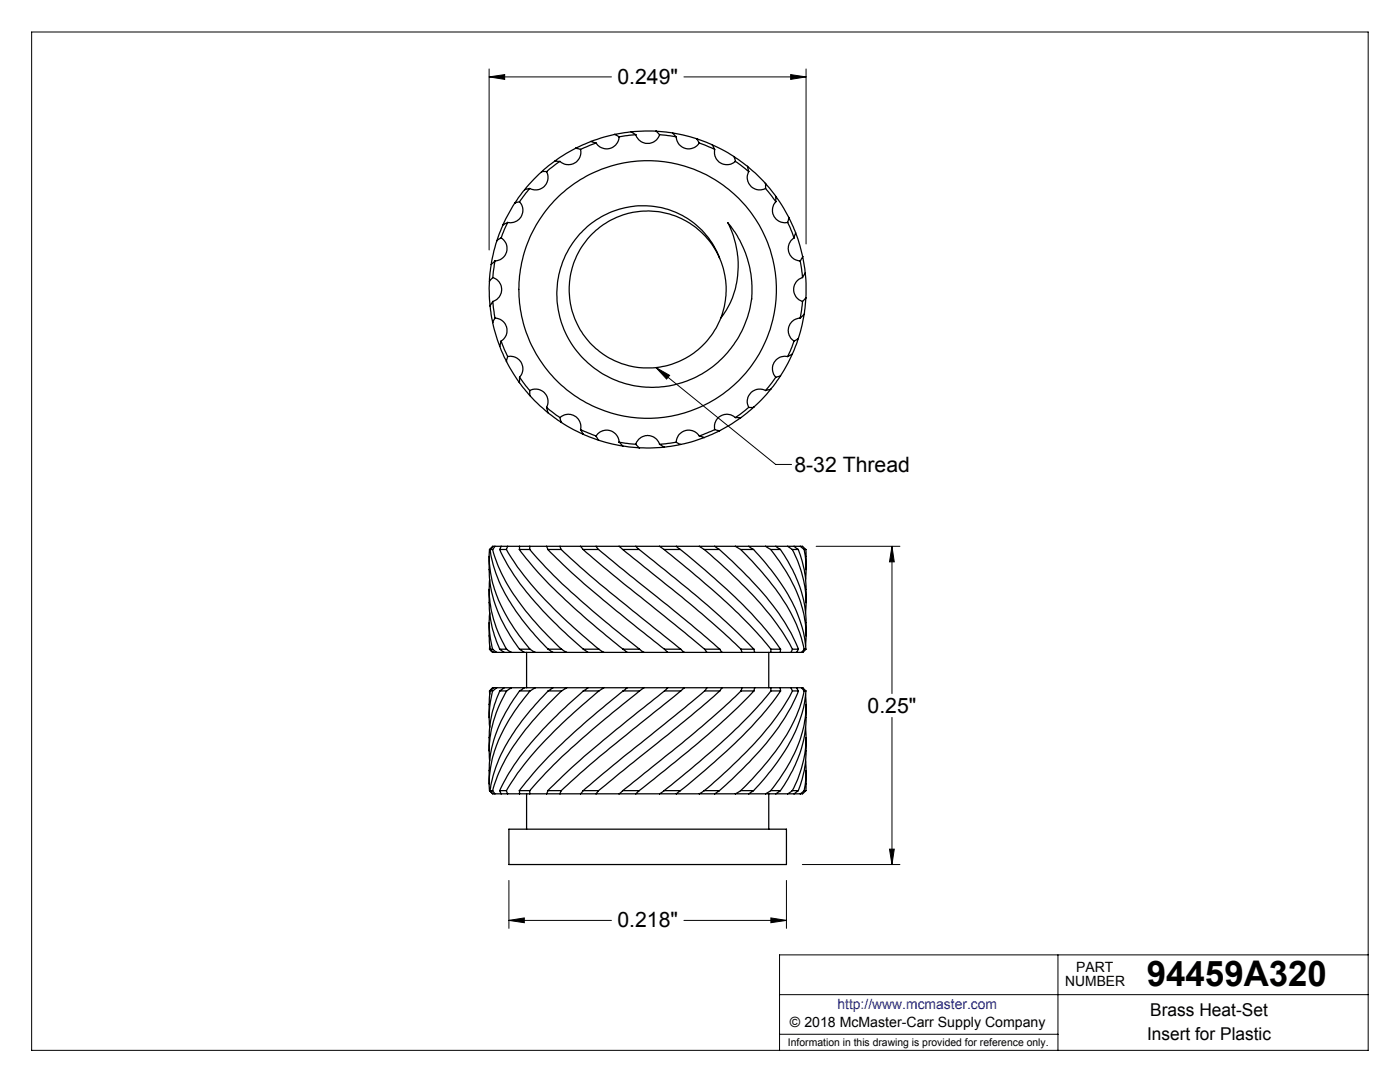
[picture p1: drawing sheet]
<svg xmlns="http://www.w3.org/2000/svg" width="279mm" height="216mm" viewBox="0 0 279 216" stroke-linecap="round" stroke-linejoin="round" font-family="sans-serif">
<g fill="none" stroke="#000" stroke-width=".2">
<path d="M6.3 6.4h266.7v203.2h-266.7zM97.6 15.3l3.1-.4v.9zM97.6 13.8v36.1M97.6 15.3h24.4M136.5 15.3h24.4M157.8 14.9l3.1 .4-3.1 .5zM160.9 13.8v34.9M130.9 73.3l23.9 19.4h3.2M130.9 73.3l2.7 1.6-.6 .7zM162.9 109h16.7M178 109l.5 3.1h-1zM178 109v29.4"/>
<path d="M178 143.2v29.3M101.6 175.7v9.5M157 175.7v9.5M160.1 172.5h19.5M177.5 169.4h1l-.5 3.1zM101.6 183.7l3-.5v.9zM101.6 183.7h20.4M136.5 183.7h20.5M153.8 183.2l3.2 .5-3.2 .4zM155.6 198.5h117.4M211.1 190.5v19.1M273 190.5h-117.4v19.1"/>
<path d="M155.6 206.4h55.5"/>
</g>
<g fill="#000">
<path d="M130.9 73.3l2.7 1.6-.6 .7z"/>
<path d="M101.6 183.7l3-.5v.9zM153.8 183.2l3.2 .5-3.2 .4zM177.5 169.4h1l-.5 3.1zM178 109l.5 3.1h-1zM157.8 14.9l3.1 .4-3.1 .5zM97.6 15.3l3.1-.4v.9z"/>
</g>
<g fill="none" stroke="#000" stroke-width=".25">
<path d="M104.7 37.9l-2 2.6M105.7 37.6l-2 2.7M105.7 37.6l-1 .3M108.1 34.3h.1M108.1 34.3h1M108.1 34.3l-1.6 1.5-1.8 2.1M109.1 34.3a2.48 2.48 0 0 1-.5 2.9 2.48 2.48 0 0 1-2.9 .4M110.7 32.2h1.1M110.7 32.2l-2.6 2.1M111.8 32.2l-2.7 2.1M114.9 29.6h.1M114.9 29.6l-1.9 1-2.3 1.6"/>
<path d="M114.9 29.6l1 .2M115.9 29.8a2.49 2.49 0 0 1-1.2 2.7 2.49 2.49 0 0 1-2.9-.3M117.9 28.2l1.1 .3M117.9 28.2l-3 1.4M119 28.5l-3.1 1.3M122.6 26.8h.1M122.7 26.8l-4.8 1.4M122.7 26.8l.8 .5M123.5 27.3a2.48 2.48 0 0 1-1.8 2.3 2.48 2.48 0 0 1-2.7-1.1M126 26.3l-3.3 .5M126 26.3l.9 .6M126.9 26.9l-3.4 .4"/>
<path d="M126.9 26.9a2.48 2.48 0 0 0 2.4 1.7 2.48 2.48 0 0 0 2.3-1.7M130.9 26.2h.1M131 26.2l.6 .7M131 26.2l3.2 .3M131 26.2l-5 .1M131.6 26.9l3.4 .4M134.2 26.5l.8 .8M134.2 26.5l4.9 1.2M135 27.3a2.48 2.48 0 0 0 1.8 2.3 2.48 2.48 0 0 0 2.8-1.1M139 27.7h.1M139.1 27.7l.5 .8M139.1 27.7l3 1.2"/>
<path d="M139.6 28.5l3 1.3M142.1 28.9l.5 .9M142.1 28.9l2.5 1.2 1.9 1.2M142.6 29.8a2.5 2.5 0 0 0 1.2 2.7 2.5 2.5 0 0 0 3-.3M146.4 31.2l.1 .1M146.5 31.3l.3 .9M146.5 31.3l2.7 1.9M146.8 32.2l2.6 2.1M149.2 33.2l.2 1.1M149.2 33.2l3.6 3.4M149.4 34.3a2.48 2.48 0 0 0 .5 2.9 2.48 2.48 0 0 0 2.9 .4M152.7 36.6h.1"/>
<path d="M152.8 36.6v1M152.8 37.6l2 2.7M152.8 36.6l2 2.6M154.8 39.2v1.1M154.8 39.2l1.2 1.7 1.4 2.5M97.7 56.1l-.1 1.4 .2 3.5M97.7 56.1v.1M98 52.8l-.3 3.3M98.4 55.4a2.49 2.49 0 0 1 1.7 2.4 2.49 2.49 0 0 1-1.7 2.3M98.4 55.4l-.7 .7M98.8 52.1l-.4 3.3M98.8 52.1l-.8 .7"/>
<path d="M99.2 48h.1M99.2 48l-.6 2.1-.6 2.7M100 47.5a2.48 2.48 0 0 1 1.1 2.7 2.48 2.48 0 0 1-2.3 1.9M100 47.5l-.8 .5M100.4 44.9l-1.2 3.1M101.3 44.4l-1.3 3.1M101.3 44.4l-.9 .5M102.7 40.5l-2.3 4.4M102.7 40.5v.1M103.7 40.3a2.49 2.49 0 0 1 .3 2.9 2.49 2.49 0 0 1-2.7 1.2M103.7 40.3l-1 .2M143.6 51.5a15.7 15.7 0 0 0-24.1-6 15.7 15.7 0 0 0 .5 24.9 15.7 15.7 0 0 0 23.9-7"/>
<path d="M150 59.7a20.8 20.8 0 0 0-4.8-15.3 18.1 18.1 0 0 1-1.1 18.7l-.2 .3M150 59.7a20 20 0 0 1-29.8 14.9 18.1 18.1 0 0 1-.2-31.3 16.5 16.5 0 0 1 24.6 11.2 15.3 15.3 0 0 1-.7 8.9M150 59.6v.1M154.8 40.3a2.48 2.48 0 0 0-.3 2.9 2.48 2.48 0 0 0 2.7 1.2M157.2 44.4l1.3 3.1M157.4 43.4h.1M157.4 43.4l-.2 1M157.4 43.4l1.4 3.1M158.5 47.5a2.48 2.48 0 0 0-1.1 2.7 2.48 2.48 0 0 0 2.3 1.9M158.8 46.5l-.3 1M158.8 46.5l1.4 4.7M159.7 52.1l.5 3.3"/>
<path d="M160.2 55.4a2.49 2.49 0 0 0-1.8 2.4 2.49 2.49 0 0 0 1.8 2.3M160.2 51.2h.1M160.2 51.2l-.5 .9M160.2 51.2l.5 3.3M160.7 54.5l-.5 .9M160.7 54.5l.2 2.1-.1 2.8M160.8 59.4l-.6 .7M160.8 59.4l-.3 3.3M160.8 59.4h.1M97.8 61l.5 3.3M98.3 64.3l1.4 4.8M98.3 64.3v.1"/>
<path d="M98.4 60.1l.4 3.4M98.4 60.1l-.6 .9M98.8 63.5a2.47 2.47 0 0 1 2.3 1.8 2.47 2.47 0 0 1-1.1 2.8M98.8 63.5l-.5 .8M99.7 69.1l1.4 3M100 68.1l1.3 3.1M100 68.1l-.3 1M101.1 72.1l2.5 4.2M101.1 72.1h.1M101.3 71.2a2.48 2.48 0 0 1 2.7 1.1 2.48 2.48 0 0 1-.3 3M101.3 71.2l-.2 .9M103.6 76.3l2.1 2.6"/>
<path d="M103.7 75.3l2 2.6M103.7 75.3l-.1 1M105.7 77.9a2.47 2.47 0 0 1 3 .5 2.47 2.47 0 0 1 .4 2.9M105.7 78.9l3.6 3.4M105.7 77.9v1M105.8 78.9v.1M152.8 77.9a2.47 2.47 0 0 0-2.9 .5 2.47 2.47 0 0 0-.5 2.9M153.8 77.7l-1 .2M153.8 77.7l-1.8 2.1-1.6 1.5M154.8 75.3l-2 2.6M155.8 75l-1 .3M155.8 75l-2 2.7"/>
<path d="M155.8 75h.1M157.2 71.2a2.48 2.48 0 0 0-2.7 1.1 2.48 2.48 0 0 0 .3 3M158.1 70.7l-.9 .5M158.1 70.7l-.9 1.8-1.4 2.5M158.5 68.1l-1.3 3.1M159.3 67.6l-.8 .5M159.3 67.6l-1.2 3.1M159.3 67.5h.1M159.7 63.5a2.49 2.49 0 0 0-2.3 1.8 2.49 2.49 0 0 0 1.1 2.8M160.2 60.1l-.5 3.4M160.5 62.7l-.8 .8M160.5 62.7l-.4 2.1-.8 2.8"/>
<path d="M109.1 81.3l2.7 2M109.1 81.3l.2 1M109.3 82.3l2.7 2M111.8 83.3a2.48 2.48 0 0 1 2.9-.3 2.48 2.48 0 0 1 1.2 2.7M111.8 83.3l.2 1M112 84.3l2.5 1.5 1.9 .8M112 84.3h.1M115.9 85.7l3.1 1.3M115.9 85.7l.5 .9M116.4 86.6l3.1 1.2M119 87a2.48 2.48 0 0 1 2.7-1.1 2.48 2.48 0 0 1 1.8 2.3M119 87l.5 .8"/>
<path d="M119.5 87.8l4.8 1.2M119.5 87.8h.1M123.5 88.2l3.4 .5M123.5 88.2l.8 .8M124.3 89l3.3 .4M126.9 88.7a2.47 2.47 0 0 1 2.4-1.8 2.47 2.47 0 0 1 2.3 1.8M126.9 88.7l.7 .7M127.6 89.4h.1M131.6 88.7l.9 .5M132.5 89.2l-4.9 .2M135 88.2l-3.4 .5M135 88.2l.8 .5"/>
<path d="M135.8 88.7l-3.3 .5M135.8 88.7h.1M139.6 87a2.48 2.48 0 0 0-2.8-1.1 2.48 2.48 0 0 0-1.8 2.3M139.6 87l.9 .3M140.5 87.3l-2.6 .9-2.1 .5M142.6 85.7l-3 1.3M142.6 85.7l1 .3M143.6 86l-3.1 1.3M143.6 85.9h.1M146.8 83.3a2.5 2.5 0 0 0-3-.3 2.5 2.5 0 0 0-1.2 2.7M146.8 83.3l1 .1M147.8 83.4l-1.7 1.1-2.5 1.5"/>
<path d="M149.4 81.3l-2.6 2M149.4 81.3h1M150.4 81.3l-2.6 2.1M150.4 81.2h.1M97.6 111v2.7a27 27 0 0 0 6.1 15.8M97.6 117.6v2.7a23.1 23.1 0 0 0 2.1 9.2M97.7 115.6a23.1 23.1 0 0 0 3.4 13.9M97.8 109.6a31.6 31.6 0 0 0 7.6 15.6l4 4.3M97.8 109.6h.5M98.3 109.6a36.7 36.7 0 0 0 8.9 15l4.9 4.9M98.4 109l-.6 .6M98.4 109l-.2 .2a1.04 1.04 0 0 0-.6 1 25.9 25.9 0 0 0 5.6 16.1l2.6 3.2"/>
<path d="M98.4 109h.4M98.8 109l-.5 .6M98.8 109h1.2M99.7 109.6a50.2 50.2 0 0 0 11.4 15l5.3 4.9M99.7 109.6h1.4M100 109l-.3 .6M100 109h1.3M101.1 109.6a63.5 63.5 0 0 0 12.8 15l5.6 4.9M101.3 109l-.2 .6M101.3 109h2.4M103.6 109.6a99.6 99.6 0 0 0 16.7 16.7l4.1 3.2M103.6 109.6h2.1"/>
<path d="M103.7 109l-.1 .6M103.7 109h2M105.7 109.6a131.1 131.1 0 0 0 18.5 17.2l3.4 2.7M105.7 109v.6M105.7 109h3.4M109.1 109l.2 .6M109.1 109h2.7M109.3 109.6a237.7 237.7 0 0 0 21.2 18.3l2.1 1.6M109.3 109.6h2.7M111.8 109l.2 .6M111.8 109h4.1M112 109.6l7.7 6.9 16.2 13"/>
<path d="M115.9 109l.5 .6M115.9 109h3.1M116.4 109.6l8.1 6.9 16.1 13M116.4 109.6h3.1M119 109l.5 .6M119 109h4.5M119.5 109.6l18.4 15 5.8 4.9M123.5 109l.8 .6M123.5 109h3.4M124.3 109.6l15.8 12.8 7.8 7.1M124.3 109.6h3.3M126.9 109l.7 .6"/>
<path d="M126.9 109h4.7M127.6 109.6l12.3 10.1a134.2 134.2 0 0 1 10.6 9.8M131.6 109l.9 .6M131.6 109h3.4M132.5 109.6l6.3 5.2a108.7 108.7 0 0 1 15 14.7M132.5 109.6h3.3M135 109l.8 .6M135 109h4.6M135.8 109.6l3.5 3a94.3 94.3 0 0 1 15.7 15.8l.8 1.1M139.6 109l.9 .6M139.6 109h3M140.5 109.6a84 84 0 0 1 15.7 16.7l2 3.2"/>
<path d="M140.5 109.6h3.1M142.6 109l1 .6M142.6 109h4.2M143.6 109.6a71.7 71.7 0 0 1 13.3 15l.9 1.7 1.5 3.2M146.8 109l1 .6M146.8 109h2.6M147.8 109.6a50.7 50.7 0 0 1 11.2 15l.9 2.8 .6 2.1M147.8 109.6h2.6M149.4 109l1 .6M149.4 109h3.4M150.4 109.6a40.2 40.2 0 0 1 9.5 15l.7 2.8 .2 2.1M152.8 109l1 .6"/>
<path d="M152.8 109h2M153.8 109.6a30.3 30.3 0 0 1 6.9 14.5l.2 2.2-.1 2.6M153.8 109.6h2M154.8 109l1 .6M154.8 109h2.4M155.8 109.6a25.6 25.6 0 0 1 5.1 14.6v2.7M157.2 109l.9 .6M157.2 109h1.3M158.1 109.6a22.2 22.2 0 0 1 2.7 12.6M158.1 109.6h1.2M158.5 109l.8 .6M158.5 109h1.2"/>
<path d="M159.3 109.6l.8 2.4 .6 2.8 .2 2.2v3.3M159.7 109l.8 .6M159.7 109h.2a.65 .65 0 0 1 .8 .5l.1 .1M160.5 109.6l.4 3.6-.1 2.4M160.5 109.6h.3M160.8 109.6l.1 4.1M97.6 124.2l.2 5.3M97.7 122.2l-.1 1.9 .1 2.2 .6 3.2M97.7 128.9a1.01 1.01 0 0 0 .8 1.3M97.8 129.5l.7 .7M97.8 129.5h.5M97.8 137.9h.5"/>
<path d="M97.8 137.9l-.2 5.3M98.3 137.9l-.6 3.3-.1 2.1 .1 1.9M98.3 129.5l.8 .7M98.5 130.2h.6M98.5 137.2l-.7 .7M98.5 137.2h.6M98.5 137.2h-.2l-.2 .2a1.01 1.01 0 0 0-.4 1.2M99.1 137.2l-.8 .7M99.1 137.2h1.5M99.1 130.2h1.5M99.7 129.5l.9 .7M99.7 129.5h1.4"/>
<path d="M99.7 137.9h1.4M99.7 137.9a22.6 22.6 0 0 0-2.1 9.3v2.6M100.6 130.2h1.5M100.6 137.2l-.9 .7M100.6 137.2h1.5M101.1 137.9a23.3 23.3 0 0 0-3.4 13.9M101.1 129.5l1 .7M102.1 137.2l-1 .7M102.1 137.2h2.5M102.1 130.2h2.5M103.7 129.5l.9 .7M103.7 129.5h2.1"/>
<path d="M103.7 137.9h2.1M103.7 137.9a28 28 0 0 0-6.1 14.7v3.8M104.6 130.2h2.2M104.6 137.2l-.9 .7M104.6 137.2h2.2M105.1 130.2v7M105.8 137.9a33.5 33.5 0 0 0-7.8 14.7l-.3 2.3-.1 2.3a1.19 1.19 0 0 0 .8 1.2M105.8 129.5l1 .7M106.8 137.2l-1 .7M106.8 137.2h3.5M106.8 130.2h3.5M109.4 129.5h2.7"/>
<path d="M109.4 137.9a44.8 44.8 0 0 0-10.3 14.7l-.7 2.3-.6 2.9M109.4 137.9h2.7M109.4 129.5l.9 .7M110.3 130.2h2.8M110.3 137.2l-.9 .7M110.3 137.2h2.8M112.1 137.9a53.7 53.7 0 0 0-12.1 15.3l-.7 1.7-1 2.9M112.1 129.5l1 .7M113.1 137.2l-1 .7M113.1 137.2h4.2M113.1 130.2h4.2M116.4 137.9a75.4 75.4 0 0 0-14.8 16.4l-1.9 3.5"/>
<path d="M116.4 137.9h3.1M116.4 129.5h3.1M116.4 129.5l.9 .7M117.3 137.2l-.9 .7M117.3 137.2h3.2M117.3 130.2h3.2M119.5 129.5l1 .7M119.5 137.9a92.7 92.7 0 0 0-16.6 17l-1.8 2.9M120.5 130.2h4.7M120.5 137.2l-1 .7M120.5 137.2h4.7M124.4 129.5h3.2"/>
<path d="M124.4 137.9l-4.1 3.3a101.2 101.2 0 0 0-16.7 16.6M124.4 137.9h3.2M124.4 129.5l.8 .7M125.2 137.2l-.8 .7M125.2 137.2h3.3M125.2 130.2h3.3M127.6 137.9l-8.7 7.1a104.9 104.9 0 0 0-13.2 12.8M127.6 129.5l.9 .7M128.5 137.2l-.9 .7M128.5 137.2h4.7M128.5 130.2h4.7M132.6 129.5h3.3"/>
<path d="M132.6 137.9l-10.9 8.7a156.3 156.3 0 0 0-12.4 11.2M132.6 137.9h3.3M132.6 129.5l.6 .7M133.2 137.2l-.6 .7M133.2 137.2h3.4M133.2 130.2h3.4M135.9 137.9l-16.2 13.1-7.7 6.8M135.9 129.5l.7 .7M136.6 137.2l-.7 .7M136.6 137.2h4.5M136.6 130.2h4.5M140.6 129.5h3.1"/>
<path d="M140.6 137.9l-3.9 3.3-12.2 9.8-8.1 6.8M140.6 137.9h3.1M140.6 129.5l.5 .7M141.1 137.2l-.5 .7M141.1 130.2h3M141.1 137.2h3M143.7 129.5l.4 .7M143.7 137.9l-5.8 4.9-18.4 15M144.1 130.2h4M144.1 137.2l-.4 .7M144.1 137.2h4M147.9 129.5l.2 .7"/>
<path d="M147.9 137.9l-3.5 3.3-4.3 3.8-15.8 12.8M147.9 137.9h2.6M147.9 129.5h2.6M148.1 137.2l-.2 .7M148.1 130.2h2.5M148.1 137.2h2.5M150.5 137.9a176.5 176.5 0 0 1-19.3 17l-3.6 2.9M150.5 129.5l.1 .7M150.6 137.2l-.1 .7M150.6 137.2h3.2M150.6 130.2h3.2M153.4 130.2v7"/>
<path d="M153.8 137.2v.7M153.8 130.2h1.9M153.8 137.2h1.9M153.8 137.9a111.6 111.6 0 0 1-17 16.4l-4.3 3.5M153.8 129.5v.7M153.8 137.9h2M153.8 129.5h2M155.7 137.2l.1 .7M155.7 137.2h2.2M155.7 130.2h2.2M155.8 137.9a87.9 87.9 0 0 1-15.8 16.4l-4.2 3.5M155.8 129.5l-.1 .7"/>
<path d="M157.9 137.2l.3 .7M157.9 137.2h1.1M157.9 130.2h1.1M158.2 137.9a59.2 59.2 0 0 1-12.5 15.3l-5.2 4.6M158.2 129.5l-.3 .7M158.2 137.9h1.1M158.2 129.5h1.1M159 130.2h1M159 137.2l.3 .7M159 137.2h1M159.3 137.9a46.1 46.1 0 0 1-10.9 15.3l-4.8 4.6M159.3 129.5l-.3 .7"/>
<path d="M160 137.2l.5 .7M160 137.2h.2l.6 .7M160.5 129.5l-.5 .7M160.5 137.9a32.5 32.5 0 0 1-7.9 14.7l-2.5 2.9-2.3 2.3M160.5 129.5h.3M160.5 137.9h.3M160.8 138.6a24.5 24.5 0 0 1-4.9 16.3l-2.1 2.9M160.8 137.9a28.2 28.2 0 0 1-6.5 15.3l-3.9 4.6M160.8 129.5l-.1 .2a.62 .62 0 0 1-.7 .5M97.8 157.8h.5M97.8 157.8l.6 .6M98.3 157.8l.5 .6"/>
<path d="M98.4 158.4h.4M98.8 158.4h1.2M99.7 157.8h1.4M99.7 157.8l.3 .6M100 158.4h1.3M101.1 157.8l.2 .6M101.3 158.4h2.4M103.6 157.8h2.1M103.6 157.8l.1 .6M103.7 158.4h2M105.1 158.4v7.1M105.7 157.8v.6"/>
<path d="M105.7 158.4h3.4M109.1 158.4h2.7M109.3 157.8h2.7M109.3 157.8l-.2 .6M111.8 158.4h4.1M112 157.8l-.2 .6M115.9 158.4h3.1M116.4 157.8h3.1M116.4 157.8l-.5 .6M119 158.4h4.5M119.5 157.8l-.5 .6M123.5 158.4h3.4"/>
<path d="M124.3 157.8l-.8 .6M124.3 157.8h3.3M126.9 158.4h4.7M127.6 157.8l-.7 .6M131.6 158.4h3.4M132.5 157.8l-.9 .6M132.5 157.8h3.3M135 158.4h4.6M135.8 157.8l-.8 .6M139.6 158.4h3M140.5 157.8l-.9 .6M140.5 157.8h3.1"/>
<path d="M142.6 158.4h4.2M143.6 157.8l-1 .6M146.8 158.4h2.6M147.8 157.8l-1 .6M147.8 157.8h2.6M149.4 158.4h3.4M150.4 157.8l-1 .6M152.8 158.4h2M153.4 158.4v7.1M153.8 157.8l-1 .6M153.8 157.8h2M154.8 158.4h2.4"/>
<path d="M155.8 157.8l-1 .6M157.2 158.4h1.3M158.1 157.8l-.9 .6M158.1 157.8h1.2M158.5 158.4h1.2M159.3 157.8l-.8 .6M160.5 157.8l-.8 .6M160.5 157.8h.3M160.8 145.2a22.1 22.1 0 0 1-2.7 12.6M160.8 151.8l.1 2.5-.4 3.5M160.8 157.8l-.1 .1a.79 .79 0 0 1-.9 .5h-.1M160.9 140.5v2.7a25.2 25.2 0 0 1-5.1 14.6"/>
<path d="M160.9 147.2v3.2l-.2 2.2-.6 2.9-.8 2.3M160.9 153.8l-.1 4M101.6 165.5h55.4v7h-55.4z"/>
<circle cx="129.2" cy="57.8" r="25.7"/>
</g>
<text font-size="7.1" x="228.9" y="196.8">94459A320</text>
<g font-size="4.2">
<text x="123.2" y="16.8">0.249&quot;</text>
<text x="158.5" y="94.3">8-32 Thread</text>
<text x="173.2" y="142.2">0.25&quot;</text>
<text x="123.2" y="185.1">0.218&quot;</text>
</g>
<g font-size="3.5">
<text x="229.6" y="202.8">Brass Heat-Set</text>
<text x="228.9" y="207.5">Insert for Plastic</text>
</g>
<g font-size="2.8">
<text x="212.6" y="196.8">NUMBER</text>
<text x="214.8" y="194">PART</text>
<text x="157.7" y="205">© 2018 McMaster-Carr Supply Company</text>
</g>
<text font-size="2.8" fill="#00f" x="167.1" y="201.4">http://www.mcmaster.com</text>
<text font-size="2.1" x="157.3" y="208.6">Information in this drawing is provided for reference only.</text>
</svg>
